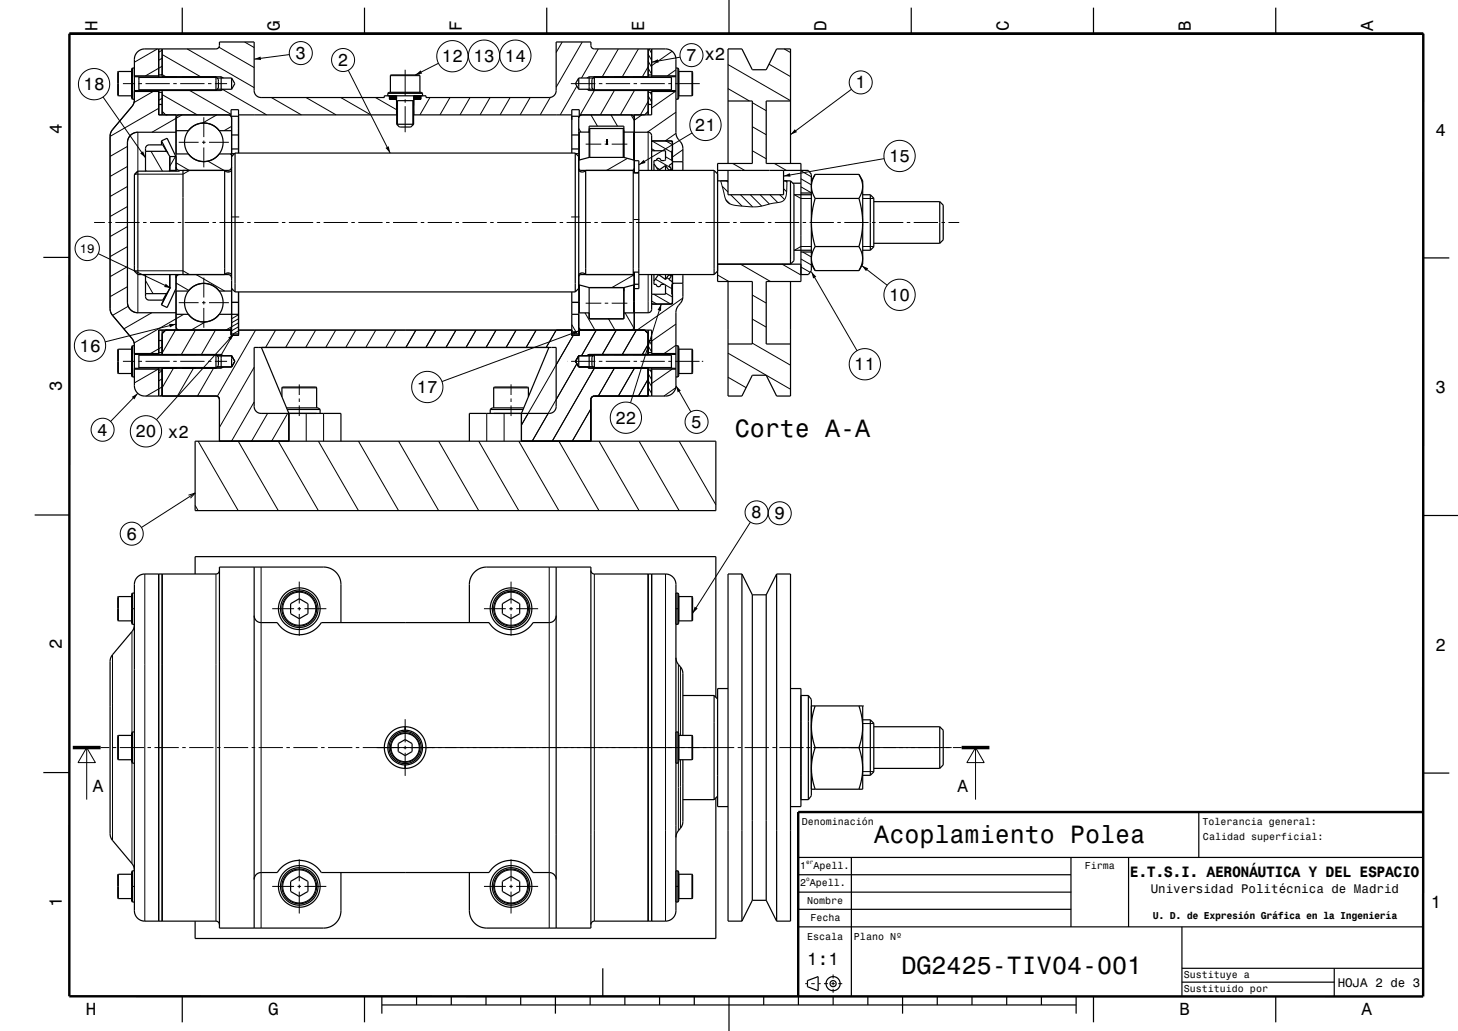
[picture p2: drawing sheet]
<svg xmlns="http://www.w3.org/2000/svg" width="420mm" height="297mm" viewBox="0 0 420 297" stroke-linecap="round" stroke-linejoin="round" font-family="sans-serif">
<g fill="none" stroke="#000" stroke-width=".29">
<path d="M45.3 14.1l-6.6 3.8M46.7 19.1l-4.8 2.7M46.7 16.8l-1 .5M46.7 14.5l-1 .5M46.7 15.7l11.1 6.4M53.9 14.1l19.3 11.1M63.1 13.6l10.1 5.9M70.5 12.1l2.7 1.6M83.4 15.7l-10.2 1.3M126.3 18.2l-6.6 3.4M162 12.1l-1.8 3M167.7 12.1l-7.5 13"/>
<path d="M172.3 14.1l-4.8 8.4M178.1 14.1l-4.6 8M183.9 14.1l-4.6 8M186.7 15.6l1 1.8M186.7 17.6l1 1.8M186.7 19.6l1 1.8M186.7 19.2l-1.7 2.9M187 14.1l.7 1.3M193.6 14.8l-5.9 4.1M195.9 16.5l-8.2 1.4M209.7 18.6l18 10.4M221.5 18.5l6.2 3.6"/>
<path d="M225.9 14.1l1.8 1M29.7 27.9l12.2 17.6M34.1 20.6v7M35.4 24.1h3.5M39.9 24.1h1M40 22.3h22.4M41.9 24.1h7M44.1 26.3l-5.5 3.2M45.7 31.2l-14 8.1M46.7 28.3l-1 .6M46.7 21.4l-.3 .2M46.7 22.1h17l.7 .4"/>
<path d="M46.7 21.5l1.1 .6M46.7 27.3l10.1 5.8M48.2 33.1h-2.5v-6.8h-7v2.8l-.4 1.2-5.9 7-.6 1.1-.1 50.5 .2 1 .5 .9M49.9 24.1h1M51.9 24.1h7M52.4 33.1l-8.6 5M54.6 26l12 6.9M58.7 33.8v5.7M59.9 24.1h1M61.9 24.1h3.5M62.2 22.1l.1 .2M62.3 25.9l-.1 .1"/>
<path d="M62.4 22.4l.1 .1M62.4 33.1l-4.1 2.4M62.5 25.7l-22.5 .1M64.1 25.7l12.7 7.4M64.4 25.7l-.7 .4-17-.1M66.7 36.4l-2.1 1.2M78.1 28.1l8.7 5M88.1 28.1l8.7 5M98.1 28.1l8.7 5M100.3 20.2l12.1 23.9M108.1 28.1l6.2 3.5M112.4 27.6l-.2 .1"/>
<path d="M112.5 21.8h8.5M112.6 27.6l-.4 .2M112.8 27.6l-.6 .3M113 27.6l-.8 .4M113.2 27.6l-1 .5M113.4 27.6l-1.2 .7M113.6 27.6l-1.4 .8M113.8 27.6l-1.6 .9M114 27.6l-1.8 1M114.2 27.6l-1.8 1M114.2 28.5l-.2 .1M114.2 28.4l-.4 .2"/>
<path d="M114.2 28.3l-.6 .3M114.2 28.1l-.8 .5M114.2 28l-1 .6M114.2 27.9l-1.2 .7M114.2 27.8l-1.4 .8M114.2 27.7l-1.6 .9M114.2 28.6v4.5M114.3 29v1.4M114.3 31.7v1.4M114.5 29v7M116.7 20.1v7.5M116.7 28.6v1"/>
<path d="M116.7 30.6v7.5M118.9 29v7M119.2 29v1.4M119.2 31.7v1.4M119.2 28.6v4.5M119.4 27.6l-.2 .1M119.6 27.6l-.4 .2M119.8 27.6l-.6 .3M120 27.6l-.8 .4M120.2 27.6l-1 .5M120.4 27.6l-1.2 .7M120.6 27.6l-1.4 .8"/>
<path d="M120.8 27.6l-1.6 .9M121 27.6l-1.8 1M121.2 27.6l-1.8 1M121.2 28.5l-.2 .1M121.2 28.4l-.4 .2M121.2 28.3l-.6 .3M121.2 28.1l-.8 .5M121.2 28l-1 .6M121.2 27.9l-1.2 .7M121.2 27.8l-1.4 .8M121.2 27.7l-1.6 .9M123.9 28.1l-2.9 5"/>
<path d="M129.6 28.1l-2.9 5M135.4 28.1l-2.9 5M141.2 28.1l-2.9 5M147 28.1l-2.9 5M152.7 28.1l-2.9 5M158.5 28.1l-2.9 5M164.4 24.1h7.1M166.2 24.8l-4.8 8.3M166.7 37l.6 1.1M166.9 38.1v8M169.1 25.7l.6 .4h17M169.9 37v8.3"/>
<path d="M170.2 33.1l1.9 3.2M170.9 25.7l.1 .1M171 22.4l-.1 .1M171 22.3h22.4M171 25.8h22.4M171.1 25.9l.1 .1M171.2 22.1l-.1 .2M171.2 26l-4 7.1M172.5 24.1h1M174.5 24.1h7M176 33.1l1.9 3.2M177 26l-4.1 7.1"/>
<path d="M179.5 37v8.3M181.8 33.1l.9 1.6M182.5 38.1v8M182.5 24.1h1M182.8 26l-4.1 7.1M184.5 24.1h7M184.9 33.1l-2.2 1.5M186.7 27.6l1 1.8M186.7 29.6l.3 .5M186.7 29.2l-2.2 3.9M186.7 22.1h-17l-.6 .4M186.7 38.1v11"/>
<path d="M187.3 26.6l.4 .8M192.5 24.1h1M194.5 24.1h7.1M194.5 26.3l-6.8 4.8M194.7 32.3l-8.2 5.8M194.7 20.1l-2.5 1.7M194.7 38.4l-3.1 2.2M199.3 20.6v7M199.4 38.3l-15.4 9.2M209.7 25.5l6.2 3.6M216.7 29.6l4 2.3M216.7 36.5l4 2.3"/>
<path d="M245.3 25.7l-17.6 13.1M36.7 59.5l-5 2.9M36.7 53.7l-5 2.9M36.7 47.9l-5 2.9M36.7 42.2l-5 2.9M39.7 49.3v-11.2a3 3 0 0 0-3 3v46a3 3 0 0 0 3 3v-11M43.5 43.6l3.3 5.7M50.5 45.1l-1.6 2.8M50.7 46.9l3.8 2.2M51.5 41h5.7M51.7 49.1h.3M52.4 49.1h.3"/>
<path d="M54.6 49.1l-1.9 1.1h-13.8M58.2 41h1M58.7 40.5v1M58.7 42.5v5.7M59.9 46.4l4.6 2.7M60.2 41h5.7M65.7 49.1v.5M66.3 44.3l.4 .3M66.7 44.2h.9M165.9 44.2h.8M167.3 49.1v.4M168.7 41.5h4.5"/>
<path d="M174.2 41.5h1M176.2 41.5h4.5M180.7 45.6l-6 3.5M184 49.5l-.5 .3M184 49.5h.1M187.7 42.8l1 .6M187.9 40.6l5.6 3.3M189.1 46l4 2.3M189.1 48.3l1 .5M191.7 45.2l1.8 1M191.8 40.6l1.9 1.1M193.6 46.3h.1"/>
<path d="M196.7 43.1l-3 2.1M208 53.7l1.7 1.6M209.1 57.5l1.2 1.2M209.3 52.1l.4 .4M209.7 52.1h-2.1l.7 2.4a6.4 6.4 0 0 0 1.5 4 19.8 19.8 0 0 0 13.1 0l1.1-.1a2.57 2.57 0 0 0 2.6-3l.1-3.3h-1M210.5 56.1l3.3 3.3M211.1 47.1l3.4 2M213.3 56.1l3.5 3.5M216.1 56.1l3.3 3.3M216.7 43.4l4 2.3M219 56.1l2.6 2.7M221.8 56.1l2.3 2.3"/>
<path d="M223.1 47.1l3.4 2M224.6 56.1l1.4 1.4M225.7 54.4l.9 .8M226.3 52.1l.4 .4M228.8 56.1l1.9 1.1h3M230.7 49.2l3 1.7M230.7 51.5l3 1.7M230.7 53.8l3 1.8M248.5 57.2h3.2M254.7 45.7l-29 5M27.1 64.1h3.1M28.3 73.1l21 9.9"/>
<path d="M31.2 64.1h1M33.2 64.1h7M36.7 76.8l-5 2.9M36.7 71l-5 2.9M36.7 65.3l-5 2.9M38.7 78h14l1.9 1.1M41.2 64.1h1M41.9 79.1h2.8M43.2 64.1h7M46.2 79.1h3.3M50.1 79.1h.6M51.2 64.1h1"/>
<path d="M51.7 79.1h.3M52.4 79.1h.3M53.2 64.1h7M56.5 79.1l8.2 4.7M58.7 80v5.7M61.2 64.1h1M63.2 64.1h7M65.7 78.6v.5M66.5 62.5h2.4M71.2 64.1h1M73.2 64.1h7M81.2 64.1h1"/>
<path d="M83.2 64.1h7M91.2 64.1h1M93.2 64.1h7M101.2 64.1h1M103.2 64.1h7M111.2 64.1h1M113.2 64.1h7M121.2 64.1h1M123.2 64.1h7M131.2 64.1h1M133.2 64.1h7M141.2 64.1h1"/>
<path d="M143.2 64.1h7M151.2 64.1h1M153.2 64.1h7M161.2 64.1h1M163.2 64.1h7M164.5 62.5h2.4M167.3 78.7v.4M171.2 64.1h1M173.2 64.1h7M181.2 64.1h1M182.5 79.2l-6.2 3.6M182.6 63.2h1.6"/>
<path d="M183.2 64.1h7M186.7 79.1v11M191.2 64.1h1M193.2 64.1h7M201.2 64.1h1M203.2 64.1h7M206.7 79.2l3.3 1.9M211.2 64.1h1M213.2 64.1h7M213.3 76.1l8.7 5M221.2 64.1h1M223.2 64.1h7"/>
<path d="M225.3 76.1l5.4 3.1M230.7 74.6l3 1.7M230.7 76.9l2.7 1.5M231.2 64.1h1M231.2 72.6l2.5 1.4M233.2 64.1h7M233.7 71h-3l-1.9 1.1M233.7 78.3l13.2 22.7M241.2 64.1h1M243.2 64.1h7M248.3 76.5l7.3 5.7M248.5 71h3.2"/>
<path d="M251.2 64.1h1M253.2 64.1h7M261.2 64.1h1M263.2 64.1h7M271.2 64.1h1M273.2 64.1h3.1M32.4 90.8l5.9 7.2 .4 1.2v2.6h7v-6.7h20.9v1.5h2.1v-1.5h96v1.5h2.2v-1.5h18.8l1 1v6h-17l-.6 .4M36.7 82.6l-5 2.9M36.9 88.2l-4.5 2.6M41.9 80.8l2.2 3.8M43.7 90.1l-8 4.6M45.9 98.1l-.2 .1"/>
<path d="M46.7 99.9l-3.3 1.9M47.7 95.1l-1 1v6h17l.7 .4M50.5 95.1l-3.8 6.6M50.7 81.5l3.7 2.2M50.7 93.3l-20.4 5.2M51.5 87.2h5.7M52.9 90.5l-14.3 8.3M56.3 95.1l-4.1 7M58.2 87.2h1M58.7 86.7v1M58.7 88.7v5.7M59.1 92.7l-4 2.4"/>
<path d="M60.2 87.2h5.7M62.1 95.1l-4.1 7M66.7 87.1h2M66.9 90.5l-.2 .2M67 96.6l-3.4 5.9M67.4 96.2l-22.3 24.7M68.7 95.3l-1.5 .9M68.7 94.1l-2 1.2M68.7 93l-3.6 2.1M68.7 91.8l-2 1.2M68.7 90.7l-2 1.1M73.6 95.1l-11 19.1"/>
<path d="M79.4 95.1l-2.9 5M85.2 95.1l-2.9 5M90.9 95.1l-2.8 5M96.7 95.1l-2.9 5M102.5 95.1l-2.9 5M108.3 95.1l-2.9 5M114 95.1l-2.9 5M119.8 95.1l-2.9 5M125.6 95.1l-2.9 5M131.4 95.1l-2.9 5M137.1 95.1l-2.9 5M142.9 95.1l-2.9 5"/>
<path d="M148.7 95.1l-2.9 5M154.5 95.1l-2.9 5M160.2 95.1l-2.9 5M164.7 93.5l1.6 2.7M164.7 87.1h2M165.1 96.6l-14.9 25.8M166.9 82.1v8M167 95.3l-39.7 14.6M168.5 90.1l2.9 5M168.7 87.3h4.5M171.8 95.1l-4.3 7.4M174.2 87.3h1"/>
<path d="M175.3 91.8l1.9 3.3M176.2 87.3h4.5M177.5 95.1l-4 7M180.1 90.1l2.5 4.4M182.5 82.1v8M183.3 95.1l-4.1 7M186.7 99.2l-1.7 2.9M186.7 99.6l1 1.8M187 98.1l.7 1.3M187.7 86.7l1.5 .9M188.3 84.8l4.9 2.8M188.8 80.4l2.6 1.5"/>
<path d="M190.5 87.6l-8.9 28.4M191.7 82.1l1.8 1M191.7 84.4l2 1.2M192.1 80l.7 .4M194.1 81.6l-.4 .3M194.7 99.5l-3.4 2.3M194.7 93.4l-7 4.9M196.7 85.9l-13.2 9.2M216.7 98.9l11 6.3M216.7 85l4 2.3M216.7 91.9l4 2.3M34.1 100.6v7"/>
<path d="M35.4 104.1h3.5M39.7 113.3l-7.8 8.1M39.9 104.1h1M40 102.3l22.5 .2M40 105.9h22.4M41.9 104.1h7M45.6 106.3l-6.9 4M46.7 113.8l-.6 .3M46.7 111.5l-4.6 2.6M46.7 109.1l-1 .6M46.7 106.8l-1 .6M49.9 104.1h1"/>
<path d="M50 106l-3.3 5.7M51 106h-4.3v8.1h15.5l.6 .2 .4 .8v12h20v-8M51.9 104.1h7M52.5 106h4M55.8 106l-4.7 8.1M59.9 104.1h1M61.5 106l-4.6 8.1M61.9 104.1h3.5M62.3 102.2l.2 .2M62.5 102.4v.1M62.5 102.5h4.2l.9 1.6-.9 1.6h-4.2l-.3 .3h-4.2M64.4 105.7l-.7 .4h-17"/>
<path d="M73.2 115.8l-6.5 11.3M73.2 105.8l-10 17.3M77.1 119.1l-4.6 8M81.2 111.7h10M82.9 119.1l-4.7 8M86.2 110.7v3.1M86.2 114.8v1M86.2 116.8v3.1M88.2 119.1v8M93.2 119.1v8M140.2 119.1v8M142.2 111.7h10"/>
<path d="M145.2 119.1v8M147.2 110.7v3.1M147.2 114.8v1M147.2 116.8v3.1M163.5 104.1h.1M164.5 104.1h7M166.2 104.8l-12.9 22.3M169.1 105.7l.6 .4h17M170.2 117.8l-5.4 9.3M170.9 105.7l.1 .2M170.9 105.7v.1M170.9 102.5h-4.2l-.9 1.6 .9 1.6h4.2"/>
<path d="M170.9 102.4v.1M171 102.4l-.1 .1M171 105.9l.2 .1h4.3M171 102.3h22.4M171 105.9h22.4M171 102.3v.1M171.1 102.2l-.1 .1M171.2 106l-12.1 21.1M172.5 104.1h1M174.5 104.1h7M177 106h4M177 106l-4.7 8.1"/>
<path d="M182.5 106h4.2v8.1h-15.5l-.7 .3-.3 .7v12h-20v-8M182.5 104.1h1M182.8 106l-4.7 8.1M184.5 104.1h7M186.7 109.2l-2.8 4.9M186.7 107.6l1 1.8M186.7 109.6l1 1.8M186.7 111.6l1 1.8M186.7 113.6l.3 .5M187.3 106.6l.4 .8M192.5 104.1h1M193.6 106.3l-5.9 4.2"/>
<path d="M194.5 104.1h7M194.6 111.7l-3.3 2.4M194.7 111.1l4.3 7.5M199.3 100.6v7M202.2 104.1h.4M209.7 101.7l18 10.4M209.7 108.7l5.2 3M57.1 127.1l11.5 20M68.6 127.1l11.6 20M80.2 127.1l11.5 20M91.7 127.1l11.6 20M103.3 127.1l11.5 20"/>
<path d="M114.8 127.1l11.6 20M126.4 127.1l11.5 20M137.9 127.1l11.6 20M149.5 127.1l11.5 20M161 127.1l11.5 20M172.5 127.1l11.6 20M184.1 127.1l11.5 20M195.6 127.1l10.6 18.3M54.3 142.6l1.9-.6-1.3 1.5M56.2 145.6l.9 1.5M56.2 142l-15.5 10M216.2 150.4l-16.7 26.3"/>
<path d="M34.1 171.9v7M37.8 175.4h1M41.7 165.4v100M62.2 165.4v100M75.2 163.4v104M78.4 175.4h6.3M85.7 175.4h1M86.2 167.6v6.3M86.2 174.9v1M86.2 176.9v6.3M87.7 175.4h6.3M139.4 175.4h6.3"/>
<path d="M146.7 175.4h1M147.2 167.6v6.3M147.2 174.9v1M147.2 176.9v6.3M148.7 175.4h6.3M158.2 163.4v104M171.2 165.4v100M191.7 165.4v100M194.6 175.4h1M199.3 171.9v7M32.4 188.6v53.5M38 181.9v29.1"/>
<path d="M195.4 191.4v19.6M196 192.1v19.8M25 215.4l2.5 4.3h-5zM25 215.4v15M29 215.4h2.5M32.5 215.4h1M34.1 211.9v7M34.5 215.4h7M38 219.7v29.1M42.5 215.4h1M44.5 215.4h7M52.5 215.4h1"/>
<path d="M54.5 215.4h7M62.5 215.4h1M64.5 215.4h7M72.5 215.4h1M74.5 215.4h7M82.5 215.4h1M84.5 215.4h7M92.5 215.4h1M94.5 215.4h7M102.5 215.4h1M104.5 215.4h107M116.7 207.2v6.7"/>
<path d="M116.7 214.9v1M116.7 216.9v6.6M195.4 219.7v19.6M196 218.9v19.7M199.3 211.9v7M212.5 215.4h1M214.5 215.4h7M222.5 215.4h1M224.5 215.4h7M232.3 215.4h1.2M234.3 215.4h7.2M242.5 215.4h1"/>
<path d="M244.5 215.4h29.6M248.5 208.4h3.2M274.5 215.4h2.5M281 215.4l2.5 4.3h-5zM281 215.4v15M248.5 222.3h3.2M34.1 251.9v7M37.8 255.4h1M78.4 255.4h6.3M85.7 255.4h1M86.2 247.6v6.3M86.2 254.9v1"/>
<path d="M86.2 256.9v6.3M87.7 255.4h6.3M139.4 255.4h6.3M146.7 255.4h1M147.2 247.6v6.3M147.2 254.9v1M147.2 256.9v6.3M148.7 255.4h6.3M194.6 255.4h1M199.3 251.9v7M232 283.4h.7M233.7 283.4h1"/>
<path d="M235.7 283.4h.7M237.4 283.4h1.1M239.5 283.4h1M240 280.7v1.2M240 282.9v1M240 284.9v1.1M241.5 283.4h1.1"/>
<circle cx="86.7" cy="15.3" r="3.3"/>
<circle cx="98.8" cy="17.3" r="3.3"/>
<circle cx="130.3" cy="16.2" r="4.5"/>
<circle cx="139.4" cy="16" r="4.5"/>
<circle cx="148.5" cy="16" r="4.5"/>
<circle cx="199.2" cy="15.9" r="3.3"/>
<circle cx="27.1" cy="24.2" r="4.5"/>
<circle cx="203.2" cy="36" r="4.5"/>
<circle cx="247.9" cy="23.7" r="3.3"/>
<circle cx="259.1" cy="44.9" r="4.5"/>
<circle cx="25.1" cy="71.6" r="3.5"/>
<circle cx="25.9" cy="99.6" r="4.5"/>
<circle cx="259.1" cy="84.9" r="4.5"/>
<circle cx="123.1" cy="111.5" r="4.5"/>
<circle cx="249.1" cy="104.9" r="4.5"/>
<circle cx="29.6" cy="123.8" r="3.3"/>
<circle cx="42" cy="124.3" r="4.5"/>
<circle cx="180.3" cy="120.3" r="4.5"/>
<circle cx="200.7" cy="121.5" r="3.3"/>
<circle cx="37.9" cy="153.7" r="3.3"/>
<circle cx="217.9" cy="147.6" r="3.3"/>
<circle cx="224.6" cy="147.9" r="3.3"/>
<circle cx="86.2" cy="175.4" r="4.8"/>
<circle cx="147.2" cy="175.4" r="4.8"/>
<circle cx="116.7" cy="215.4" r="4"/>
<circle cx="86.2" cy="255.4" r="4.8"/>
<circle cx="147.2" cy="255.4" r="4.8"/>
</g>
<path d="M174.7 40.8v.1" fill="none" stroke="#000" stroke-width="1.4" stroke-linecap="butt"/>
<g fill="none" stroke="#000" stroke-width=".35">
<path d="M210 0v9.7M38.1 19.6v9M38.1 19.6l-.2 .3v8.4l.2 .3M38.1 19.6h.6M45.7 14.1v8M46.7 14.1v8M52.5 2.2v7.5M105 2.2v7.5M157.5 2.2v7.5M186.7 14.1v8M187.7 14.1v8M194.7 19.6h.6"/>
<path d="M195.3 19.6l.2 .3v8.4l-.2 .3M195.3 19.6v9M230 9.7h180M262.5 2.2v7.5M315 2.2v7.5M367.5 2.2v7.5M37.9 20.6h-3.8l-.2 .2v6.6l.2 .2h3.8M38.1 28.6h.6M38.7 21.8h7M38.7 26.3h7M38.7 22.1h23.5M40 22.1v4"/>
<path d="M45.7 26v7.1h20.9M45.7 26.6h1M45.7 21.6h1M45.7 30.1h1M46.7 26v7.1M46.7 32.1l1 1M50.7 38.1h-11a3 3 0 0 0-3 3v46a3 3 0 0 0 3 3h11M50.7 37.6h3.6a5.6 5.6 0 0 1 8.8 0h3.6M50.7 33.1v16.2M51.7 33.1l-.7 .3-.3 .7M62.2 22.1v3.9M62.2 22.1l.7 .7v2.5l-.7 .7"/>
<path d="M62.2 26l-23.5 .1M62.5 25.7h4.2M62.5 22.5h4.2M63.7 22.1v4M65.7 33.1l.7 .3 .3 .7M66.6 33.6v-2h2.1v12.5M66.7 22.5v3.2M66.7 22.5l.9 1.6-.9 1.6M66.7 38.9h2M68.7 33.5h-2v62.7h2M68.7 33.1h45.6M111.7 26.9v.7"/>
<path d="M111.7 26.9h10M111.7 26.9l.4-.3h9.2l.4 .3M112.2 27.6v1h2M112.5 26.6v-4.8l.2-.2h8.2l.1 5M114.2 27.6v1.4h5v-1.4M114.3 35.8h4.9M114.3 35.8l.8 .8h3.3l.8-.8M114.3 29v6.8M119.2 33.1h45.5M119.2 29v6.8M121.2 27.6v1h-2M121.7 26.9v.7"/>
<path d="M164.7 33.5h2v62.7h-2M164.7 38.9h2M166.7 37.9l.2 .2h2.8M166.7 22.5v3.2M166.7 25.7h4.2M166.7 22.5h4.2M166.7 22.5l-.9 1.6 .9 1.6M166.9 33.6v-2h-2.2v12.5M167.7 33.1l-.7 .3-.3 .7M169.7 37.2l.2-.2h9.6l.2 .2M169.7 22.1v4M171.2 26l23.5 .1"/>
<path d="M171.2 22.1v3.9M171.2 22.1l-.7 .7v2.5l.7 .7M181.7 33.1l.7 .3 .3 .7M182.7 38.1h4.1l.8 .5 .1 10.5M182.7 37.9l-.2 .2h-2.8M182.7 33.1v16.7M186.7 26v7.1M186.7 32.1l-1 1M186.7 26.6h1M186.7 21.6h1M186.7 30.1h1M187.7 26v7.1h-20.8"/>
<path d="M187.7 21.8h7M187.7 26.3h7M193.4 22.1v4M194.7 28.6h.6M194.7 22.1h-23.5M195.5 20.6h3.8l.2 .2v6.7l-4 .1M209.7 29.1h7v18h-10v34h10v18h-7M227.7 29.1h-7v18h10v34h-10v18h7M39.7 49.3l-1 1v27.8l1 1M39.7 49.3v29.8M41.9 43.6h6.1l.9 1.5M41.9 49.1l.2 .2"/>
<path d="M46.5 40.6l1.6-.8 2.6 5.3M46.5 40.6l1.9 3.5M46.5 40.6v1.1M48 43.6l-1.1-1.9h-3.9l-.7 .3-.4 .8v6.5M48.9 45.1v4.2M48.9 45.1h1.8M50.7 48.1l.3 .7 .7 .3M50.7 44.3h3.6a5.6 5.6 0 0 0 8.8 0h3.6M50.7 49.1h-1.8l-.2 .2M51.7 49.1v.2h-12M52.7 49.1v30M66.7 49.1a1.3 1.3 0 0 1-2 0v30a1.3 1.3 0 0 1 2 0"/>
<path d="M66.7 48.1l-.3 .7-.7 .3h-14M66.7 42.9h2M67.7 44.1v40M67.7 44.1h98M67.7 44.1l-1 1M164.7 42.9h2M165.7 44.1v40M165.7 44.1l1 1M166.7 49.1a1.3 1.3 0 0 0 2 0v30a1.3 1.3 0 0 0-2 0M166.7 48.5l.2 .4 .4 .2h15.1v30h-15.1l-.4 .2-.2 .4M169.7 45.3v-9h10v9M169.7 45.3h10"/>
<path d="M169.7 45.3l-3 .9M174.7 40.8h.1M174.7 40.8v.1M179.7 45.3l3 .9M182.4 49.8h1.6M182.7 48.5l-.1 .4-.5 .2M182.7 46.3h1.3v36.8h-1.3M184 49.1h21.7M187.7 43.4h4v2.6l-.3 .3h-1a.67 .67 0 0 0-.7-.7 .67 .67 0 0 0-.7 .7h-.6v2.8M187.7 40.6h6v8.5M188 40.6l-.3 .3M188.4 47.2l1.3 1.9 2-1.4"/>
<path d="M191.7 47.7l1 1.4 .7-.5M191.7 47.7v1.4M193 40.6l.5 .2 .2 .5M193.4 48.6v.5M193.7 46.6h3M193.7 43.4h-.2v2.9h.2M193.7 47l-1 .7 .7 .9M196.7 49.1v-6.8l-.5-1.2-1.1-1.5-.4-1.2v-21.3a3 3 0 0 0-3-3h-20.6l-.8-.5-.1-1.5h-10v14a2.01 2.01 0 0 1-2 2h-35.5v-.5h-12v.5h-35.5a2.01 2.01 0 0 1-2-2v-14h-10l-.1 1.5-.9 .5h-20.5a3 3 0 0 0-3 3l-.1 12.5-.6 1.1-5.7 6.8-.6 1.8v49.9l.7 1.6 5.7 6.8 .4 .9 .2 .9v11.7a3 3 0 0 0 3 3h20.5l.6 .2 .4 .8v12M205.7 49.1v30M205.7 49.1l1 1M206.7 49.1h26.2l.8 1.1v27.8l-.8 1.1h-2.2M206.7 52.1h3"/>
<path d="M209.7 49.1v7h16v-7M209.7 47.1v-33h4l3 6h4l3-6h4v33M225.7 52.1h2M227.7 52.1l1 1v22l-1 1zM228.4 52.8h2.3M228.7 56.1h5M230.7 55.6h3M234.8 57.2a23 23 0 0 0 0 13.8M234.8 50.2a6.1 6.1 0 0 0 0 7M234.8 50.2h12.6M234.8 57.2h12.6M234.8 50.2l-1.1 1.9"/>
<path d="M247.4 57.2a23 23 0 0 1 0 13.8M247.4 50.2a6.1 6.1 0 0 1 0 7M247.4 50.2l1.1 1.9v24l-1.1 1.8M248.5 56.1h2.2M250.7 56.1l1 1v14l-1 1M250.7 56.1v16M251.7 58.1h19M270.7 58.1v12M270.7 58.1l1 1v10l-1 1M12.5 74.2h7.5M39.7 79.1h26l.7 .3 .3 .7M41.9 79.1v6.3l.4 .9 .7 .2h3.9l1.1-1.9"/>
<path d="M48.9 79.1v4M50.7 79.1v16M51.7 79.1l-.7 .3-.3 .7M182.1 79.1l.4 .2 .2 .4M182.4 78.4h1.6M182.7 78.4v16.7M184 79.1h21.7M187.7 79.1v10.3l-.7 .7h-4.3M188.4 79.1v2.8h.6a.67 .67 0 0 0 .7 .7 .67 .67 0 0 0 .7-.7l1.2 .1 .1 2.8h-4M191.7 79.1v1.4M193.4 79.6l-.7 .9 1 .7M193.4 79.1v.5"/>
<path d="M193.4 79.6l-.7-.5-1 1.4M193.7 79.1v8.5h-6M196.7 79.1v6.9l-.4 .9-1.3 1.8-.3 1.2v21.2a3 3 0 0 1-3 3l-21 .1-.5 .9v12M206.7 76.1h24M206.7 78.1l-1 1M228.7 72.1h5M230.7 72.6h3M233.7 76.1l1.1 1.8M234.8 71a6.1 6.1 0 0 0 0 6.9M234.8 77.9h12.6M234.8 71h12.6M247.4 71a6.1 6.1 0 0 1 0 6.9"/>
<path d="M248.5 72.1h2.2M251.7 70.1h19M410 74.3h7.5M38.1 99.6v9M38.1 99.6l-.2 .3v8.4l.2 .3M38.1 99.6h.6M45.7 98.1h1M46.7 95.1v7M47 86.3l.2 .1M47.7 95.1l-1 1M48.3 84.2l-1.8 3.6M48.9 83.1l-2.4 4.7"/>
<path d="M48.9 83.1l-.9 1.5h-6.1M50.7 94.1l.3 .7 .7 .3M50.7 90.5h3.6a5.6 5.6 0 0 0 8.8 0h5.6M50.7 83.8h3.6a5.6 5.6 0 0 1 8.8 0h3.6M50.7 83.1l-2.6 5.5-1.6-.8M66.6 95.1h-20.9v7M66.7 94.1l-.3 .7-.7 .3M66.7 83.1l1 1M66.7 87.1h2M67.7 84.1h98M68.7 95.1h96M68.7 84.1v12.5h-2.1v-2"/>
<path d="M164.7 84.1v12.5h2.2v-2M164.7 90.5h2M164.7 87.1h2M166.7 94.1l.3 .7 .7 .3M166.7 83.1l-1 1M166.7 81.9l3 .9M166.9 95.1h20.8v7M169.7 90.1h-2.8l-.2 .2M169.7 91.6l.2 .2M169.7 82.8v9h10v-9M169.7 82.8h10M169.9 82.8l-.2 .2"/>
<path d="M179.5 82.8l.2 .2M179.7 90.1h2.8l.2 .2M179.7 91.6l-.2 .2M182.7 94.1l-.3 .7-.7 .3M182.7 81.9l-3 .9M182.7 81.9h1.3M185.7 95.1l1 1M186.7 95.1v7M186.7 98.1h1M187.7 87.3l.3 .3M191.7 80.5l-2-1.4-1.3 1.9M193.7 86.9l-.2 .5-.5 .2"/>
<path d="M193.7 81.6h3M193.7 81.9h-.2v2.9h.2M194.7 99.6h.6M195.3 99.6l.2 .3v8.4l-.2 .3M195.3 99.6v9M209.7 81.1v33h4l3-6h4l3 6h4v-33M37.9 100.6h-3.8l-.2 .2v6.6l.2 .2h3.8M38.1 108.6h.6M38.7 106.3h7M38.7 101.8h7M38.7 102.1h23.5M40 102.1v4h-1.3"/>
<path d="M40 106h22.2M45.7 106v8.1M45.7 106.6h1M45.7 101.6h1M46.7 106v8.1M62.2 102.1v3.9M62.2 102.1l.7 .7v2.5l-.7 .7M62.5 105.7h4.2M62.5 102.5h4.2M63.7 102.1v4M66.7 102.5v3.2M66.7 102.5l.9 1.6-.9 1.6"/>
<path d="M75.3 100.1l7.9 19v8M81.2 114.3v-2.6l.3-.2h9.5l.2 .2v5.8M82.5 117.5h9.1l.6 .5M82.7 118h9.5M92.2 118v1.1M141.2 118h9.5M141.2 118v1.1M150.9 117.5h-9.1l-.6 .5M152.2 114.3v-2.6l-.2-.2h-9.5l-.3 .2v5.8M158.1 100.1l-7.9 19v8M166.7 102.5v3.2M166.7 105.7h4.2"/>
<path d="M166.7 102.5h4.2M166.7 102.5l-.9 1.6 .9 1.6M169.7 102.1v4M171.2 106h22.2M171.2 102.1v3.9M171.2 102.1l-.7 .7v2.5l.7 .7M186.7 106v8.1M186.7 106.6h1M186.7 101.6h1M187.7 106v8.1M187.7 106.3h7M187.7 101.8h7"/>
<path d="M193.4 102.1v4h1.3M194.7 102.1h-23.5M194.7 108.6h.6M195.5 100.6h3.8l.2 .2v6.7l-4 .1M56.2 127.1h150v20h-150zM98.2 127.1v-8h-23a2 2 0 0 1-2-2v-17h87v17a2.01 2.01 0 0 1-2 2h-23v8M10 148.4h10M410 148.5h10M37.9 171.9h-3.8l-.2 .2v6.6l.2 .2h3.8M38.1 170.9v9M38.1 170.9l-.2 .3v8.4l.2 .3M38.1 170.9h.6"/>
<path d="M38.1 179.9h.6M45.7 165.4v100M46.7 165.4v100M56.2 165.4v-5h150v40.5M63.2 164.4l-.3 .7-.7 .3h-20.5a3 3 0 0 0-3 3v94a3 3 0 0 0 3 3h20.6l.6 .3 .3 .7M73.2 177.4a2 2 0 0 0 2 2h4.7a7.5 7.5 0 0 0 12.7 0h48.3a7.5 7.5 0 0 0 12.7 0h4.6a2 2 0 0 0 2-2M73.2 163.4v104M83.8 173.9l2.5-1.4 2.4 1.5v2.7l-2.5 1.5-2.5-1.5zM86.2 175.3h.1M98.2 179.4v-11a5 5 0 0 0-5-5h-30v104h30a5 5 0 0 0 5-5v-11M135.2 179.4v-11a5 5 0 0 1 5-5h30v104h-30a5 5 0 0 1-5-5v-11M144.8 173.9l2.4-1.4 2.5 1.4v2.9l-2.4 1.4-2.5-1.4z"/>
<path d="M147.2 175.3h.1M160.2 163.4v104M170.2 164.4l.3 .6 .6 .4h20.6a3 3 0 0 1 3 3v94a3 3 0 0 1-3 3h-20.5l-.7 .2-.3 .8M186.7 165.4v100M187.7 165.4v100M194.7 170.9h.6M194.7 179.9h.6M195.3 170.9l.2 .3v8.4l-.2 .3M195.3 170.9v9M195.5 171.9h3.8l.2 .2v6.6l-4 .2M213.7 165.4h-4v100h4M213.7 165.4v100"/>
<path d="M213.7 165.4l3 6M216.7 171.4v88M216.7 171.4h4M220.7 171.4v88M223.7 165.4h4v100h-4M223.7 165.4v100M223.7 165.4l-3 6M38.7 180l-.5 1.7-5.9 7.1-.6 1.7v49.9l.7 1.6 5.8 7 .5 1.7M194.7 189.5l.3 1.2 1.3 1.9 .4 1.2v18.1M209.7 198.4h-3v34h3M227.7 198.4h3v34h-3M37.9 211.9h-3.8l-.2 .2v6.6l.2 .2h3.8"/>
<path d="M38.1 210.9v9M38.1 210.9l-.2 .3v8.4l.2 .3M38.1 219.9h.6M38.1 210.9h.6M114.7 214.2l2-1.1 2 1.1v2.3l-2 1.1-2-1.1zM116.7 215.3h.1M116.7 209.4a6 6 0 0 0-6 6 6 6 0 0 0 6 6M116.7 209.4a6 6 0 0 1 6 6 6 6 0 0 1-6 6M116.7 209.4v1M194.7 219.9h.6M194.7 210.9h.6M195.3 210.9l.2 .3v8.4l-.2 .3"/>
<path d="M195.3 210.9v9M195.5 211.9h3.8l.2 .2v6.6l-4 .2M196.7 218.9v18.1l-.4 1.2-1.3 1.7-.3 1.3M196.7 200.4h9M205.7 200.4v30M205.7 200.4l1 1M230.7 200.4h2.2M232.9 200.4v30M232.9 200.4l.8 1.1v27.7l-.8 1.2M234.8 203.4a17.3 17.3 0 0 0 0 12M234.8 215.4a17.3 17.3 0 0 0 0 12M234.8 215.4h12.6"/>
<path d="M247.4 203.4a17.4 17.4 0 0 1 0 12M247.4 215.4a17.4 17.4 0 0 1 0 12M248.5 203.4h-14.8M248.5 203.4h.1M248.5 207.4h2.2M248.5 203.4v23.9M250.7 207.4l1 1v14l-1 1M250.7 207.4v16M251.7 209.4h19M270.7 209.4v12M270.7 209.4l1 1v10l-1 1M12.5 222.6h7.5"/>
<path d="M116.7 220.4v1M196.7 230.4h9M206.2 229.9v40.5h-150v-5M206.7 229.4l-1 1M230.7 230.4h2.2M233.7 227.3l14.8 .1M248.5 223.4h2.2M248.5 227.3v.1M251.7 221.4h19M345.3 233.9v13.1M410 222.7h7.5M37.9 251.9h-3.8l-.2 .2v6.6l.2 .2h3.8"/>
<path d="M38.1 250.9v9M38.1 250.9l-.2 .3v8.4l.2 .3M38.1 259.9h.6M38.1 250.9h.6M73.2 253.4a2 2 0 0 1 2-2h4.7a7.5 7.5 0 0 1 12.7 0h48.3a7.5 7.5 0 0 1 12.7 0h4.6a2.01 2.01 0 0 1 2 2M83.8 253.9l2.5-1.4 2.4 1.5v2.7l-2.4 1.5-2.5-1.4zM86.2 255.3h.1M144.8 253.9l2.4-1.4 2.5 1.4v2.9l-2.4 1.4-2.5-1.4zM147.2 255.3h.1M194.7 259.9h.6M194.7 250.9h.6M195.3 250.9l.2 .3v8.4l-.2 .3"/>
<path d="M195.3 250.9v9M195.5 251.9h3.8l.2 .2v6.6l-4 .2M216.7 259.4h4M216.7 259.4l-3 6M220.7 259.4l3 6M229.9 247h180M229.9 257h78.7M229.9 252h78.6M245.3 247v40M308.5 247v20M325.1 247v20M173.6 278.9v8.1"/>
<path d="M229.9 267h180M229.9 261.9h78.7M340.5 267v20M340.5 278.9h69.4M384.4 278.9v8.1M52.5 287v7.5M105 287v7.5M110 289.5h200M110 287v5M120 287v2.5M130 287v2.5M140 287v2.5"/>
<path d="M150 287v2.5M160 287v5M170 287v2.5M180 287v2.5M190 287v2.5M200 287v2.5M210 287v10M220 287v2.5M230 287v2.5M232.6 282.5l3.1-1.2v4.1l-3.1-1.2zM240 287v2.5M250 287v2.5"/>
<path d="M260 287v5M270 287v2.5M280 287v2.5M290 287v2.5M300 287v2.5M310 287v5M315 287v7.5M340.5 282.9h43.9M367.5 287v7.5"/>
<circle cx="58.7" cy="41" r="5.6"/>
<circle cx="58.7" cy="87.2" r="5.6"/>
<circle cx="86.2" cy="175.4" r="5"/>
<circle cx="86.2" cy="175.4" r="5.4"/>
<circle cx="86.2" cy="175.4" r="6"/>
<circle cx="147.2" cy="175.4" r="6"/>
<circle cx="147.2" cy="175.4" r="5"/>
<circle cx="147.2" cy="175.4" r="5.4"/>
<circle cx="116.7" cy="215.4" r="5"/>
<circle cx="116.7" cy="215.4" r="4.6"/>
<circle cx="116.7" cy="215.4" r="4.3"/>
<circle cx="86.2" cy="255.4" r="5"/>
<circle cx="86.2" cy="255.4" r="6"/>
<circle cx="86.2" cy="255.4" r="5.4"/>
<circle cx="147.2" cy="255.4" r="6"/>
<circle cx="147.2" cy="255.4" r="5"/>
<circle cx="147.2" cy="255.4" r="5.4"/>
<circle cx="240" cy="283.4" r=".88"/>
<circle cx="240" cy="283.4" r="2.03"/>
</g>
<path d="M20 9.7h390v277.3h-390zM410 233.9h-180.1v53.1" fill="none" stroke="#000" stroke-width=".7" stroke-linecap="butt"/>
<path d="M21 215.4h8M277 215.4h8" fill="none" stroke="#000" stroke-width="1" stroke-linecap="butt"/>
<g fill="#000">
<path d="M73.2 17l1.9-.7 .1 1z" fill-rule="evenodd"/>
<path d="M187.7 17.9l1.8-.8 .2 1z" fill-rule="evenodd"/>
<path d="M119.7 21.6l1.5-1.3 .4 .9z" fill-rule="evenodd"/>
<path d="M229 37.2l.6 .9-1.9 .7z" fill-rule="evenodd"/>
<path d="M40.4 44.2l.8-.6 .7 1.9z" fill-rule="evenodd"/>
<path d="M111.1 42.6l.9-.5 .4 2z" fill-rule="evenodd"/>
<path d="M185.4 46l.6 .9-2 .6z" fill-rule="evenodd"/>
<path d="M225.7 50.7l1.8-.8 .2 1z" fill-rule="evenodd"/>
<path d="M233.7 78.3l1.4 1.4-.9 .5z" fill-rule="evenodd"/>
<path d="M248.3 76.5l1.8 .8-.6 .8z" fill-rule="evenodd"/>
<path d="M47.7 81.7l1.6 1.3-2-.3z" fill-rule="evenodd"/>
<path d="M48.7 93.3h2l-1.7 1z" fill-rule="evenodd"/>
<path d="M65.7 97.3l1.7-1.1-.9 1.8z" fill-rule="evenodd"/>
<path d="M165 95.4l2-.1-1.7 1.1z" fill-rule="evenodd"/>
<path d="M190.5 87.6l-.1 2-1-.3z" fill-rule="evenodd"/>
<path d="M38 114.3l1.7-1-1 1.8z" fill-rule="evenodd"/>
<path d="M194.7 111.1l1.4 1.4-.9 .5z" fill-rule="evenodd"/>
<path d="M200.1 174.8l.9 .5-1.5 1.4z" fill-rule="evenodd"/>
</g>
<g font-size="7.2">
<text x="211.6" y="126">Corte A-A</text>
<text x="251.9" y="242.8">Acoplamiento Polea</text>
<text x="259.7" y="280.5">DG2425-TIV04-001</text>
</g>
<g font-size="5">
<text x="28.1" y="8.8" transform="rotate(-90 28.1 8.8)">H</text>
<text x="80.6" y="8.8" transform="rotate(-90 80.6 8.8)">G</text>
<text x="133.1" y="8.8" transform="rotate(-90 133.1 8.8)">F</text>
<text x="185.6" y="8.8" transform="rotate(-90 185.6 8.8)">E</text>
<text x="238.1" y="8.8" transform="rotate(-90 238.1 8.8)">D</text>
<text x="290.6" y="8.8" transform="rotate(-90 290.6 8.8)">C</text>
<text x="343.1" y="8.8" transform="rotate(-90 343.1 8.8)">B</text>
<text x="395.6" y="8.8" transform="rotate(-90 395.6 8.8)">A</text>
<text x="85.1" y="17">3</text>
<text x="127.3" y="17.9">12</text>
<text x="136.4" y="17.8">13</text>
<text x="145.4" y="17.8">14</text>
<text x="197.7" y="17.6">7 x2</text>
<text x="97.3" y="19">2</text>
<text x="24.1" y="26">18</text>
<text x="246.4" y="25.5">1</text>
<text x="17.8" y="38.6" transform="rotate(-90 17.8 38.6)">4</text>
<text x="200.2" y="37.7">21</text>
<text x="413.5" y="39">4</text>
<text x="256.1" y="46.7">15</text>
<text x="256.1" y="86.7">10</text>
<text x="22.9" y="101.3">16</text>
<text x="246.1" y="106.7">11</text>
<text x="17.8" y="112.8" transform="rotate(-90 17.8 112.8)">3</text>
<text x="120.1" y="113.2">17</text>
<text x="413.5" y="113.2">3</text>
<text x="28" y="125.5">4</text>
<text x="177.3" y="122.1">22</text>
<text x="199.1" y="123.3">5</text>
<text x="39" y="126">20 x2</text>
<text x="216.4" y="149.4">8</text>
<text x="223.1" y="149.6">9</text>
<text x="36.4" y="155.5">6</text>
<text x="17.8" y="187" transform="rotate(-90 17.8 187)">2</text>
<text x="413.5" y="187.4">2</text>
<text x="26.7" y="228.2">A</text>
<text x="275.8" y="228.3">A</text>
<text x="17.8" y="261.2" transform="rotate(-90 17.8 261.2)">1</text>
<text x="412.2" y="261.6">1</text>
<text x="232.5" y="278.1">1:1</text>
<text x="24.7" y="292.4">H</text>
<text x="77.2" y="292.4">G</text>
<text x="339.7" y="292.4">B</text>
<text x="392.2" y="292.4">A</text>
</g>
<text font-size="4.3" x="325.5" y="252.5">E.T.S.I. AERONÁUTICA Y DEL ESPACIO</text>
<g font-size="3.6">
<text x="23" y="72.8">19</text>
<text x="331.5" y="257.3">Universidad Politécnica de Madrid</text>
<text x="385.4" y="284.3">HOJA 2 de 3</text>
</g>
<g font-size="2.9">
<text x="231" y="237.7">Denominación</text>
<text x="346.4" y="237.7">Tolerancia general:</text>
<text x="346.5" y="242">Calidad superficial:</text>
<text x="230.5" y="250.3">1</text>
<text x="234.3" y="250.3">Apell.</text>
<text x="312.5" y="250.3">Firma</text>
<text x="230.5" y="255.3">2 Apell.</text>
<text x="232.5" y="260.3">Nombre</text>
<text x="233.5" y="265.3">Fecha</text>
<text x="332.1" y="264.7">U. D. de Expresión Gráfica en la Ingeniería</text>
<text x="232.5" y="270.8">Escala</text>
<text x="246" y="270.8">Plano Nº</text>
<text x="341" y="281.8">Sustituye a</text>
<text x="341" y="285.8">Sustituido por</text>
</g>
<g font-size="1.7">
<text x="232.2" y="248.8">er</text>
<text x="232.2" y="253.8">o</text>
</g>
</svg>
